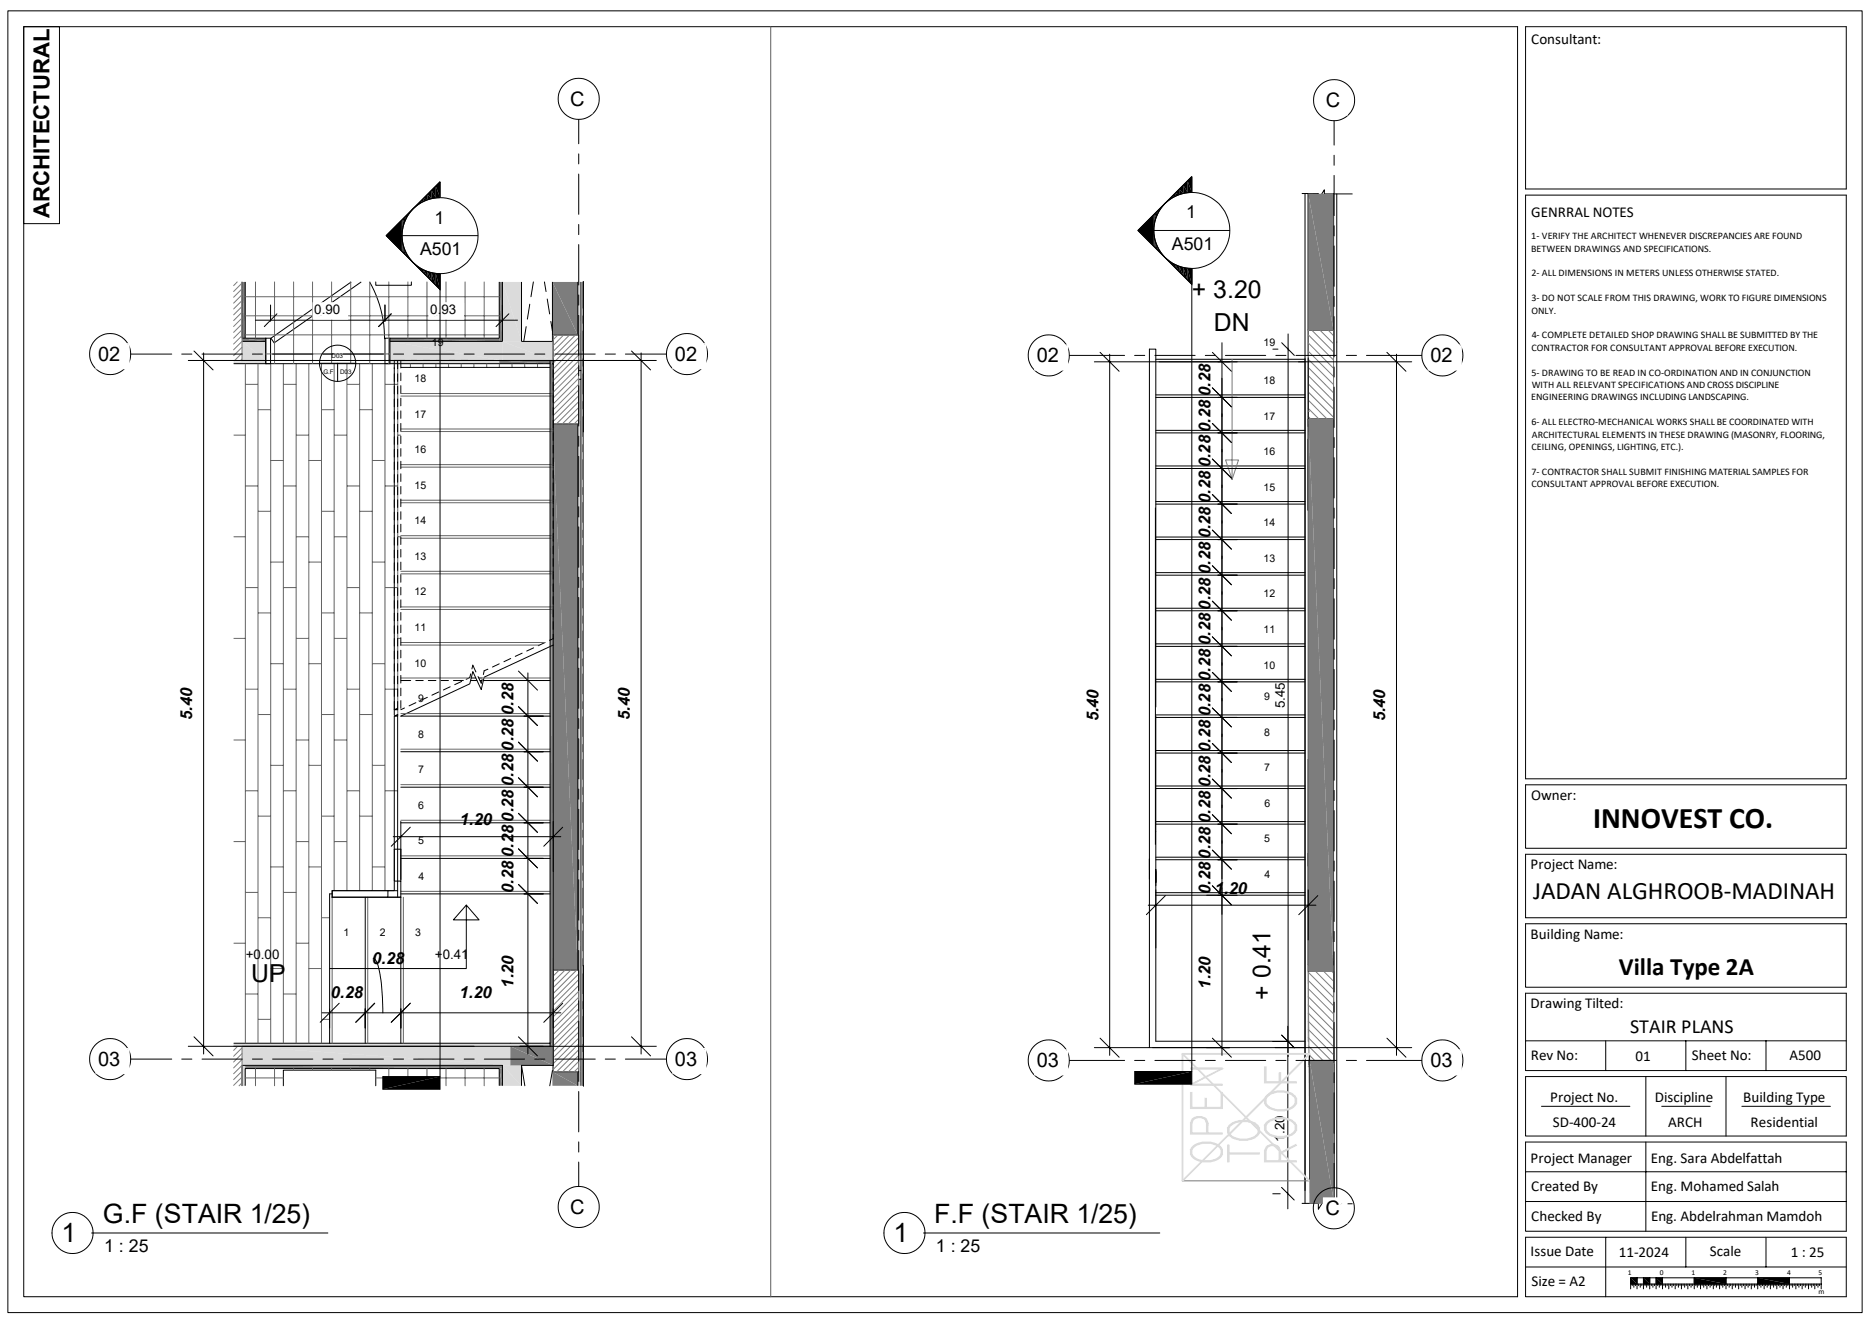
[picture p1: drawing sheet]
<svg xmlns="http://www.w3.org/2000/svg" width="594mm" height="420mm" viewBox="0 0 594 420" stroke-linecap="round" stroke-linejoin="round" font-family="sans-serif">
<g fill="#7d7d7d">
<path d="M158.5 89.5l1 18.9h-1z"/>
<path d="M158.5 89.5h1v18.9z"/>
</g>
<g fill="#dbdbdb">
<path d="M159.5 89.5l6.1 18.9h-6.1z"/>
<path d="M159.5 89.5h6.1v18.9z"/>
</g>
<g fill="#7d7d7d">
<path d="M175.4 89.5l8 16.9h-8z"/>
<path d="M175.4 89.5h8v16.9z"/>
</g>
<path d="M175.5 106.4v28.2" fill="none" stroke="#7d7d7d" stroke-width=".32"/>
<g fill="#7d7d7d">
<path d="M175.4 134.6l8 173.4h-8z"/>
<path d="M175.4 134.6h8v173.4z"/>
</g>
<path d="M175.5 308v32.2" fill="none" stroke="#7d7d7d" stroke-width=".32"/>
<g fill="#7d7d7d">
<path d="M175.4 340.2l8 4.5h-8z"/>
<path d="M175.4 340.2h8v4.5z"/>
</g>
<g fill="#dbdbdb">
<path d="M183.4 89.5l1 16.9h-1z"/>
<path d="M183.4 89.5h1v16.9z"/>
<path d="M183.7 106.4l.7 11.3h-.7z"/>
<path d="M183.7 106.4h.7v11.3z"/>
<path d="M183.7 120.4l.7 14.2h-.7z"/>
<path d="M183.7 120.4h.7v14.2z"/>
<path d="M183.4 134.6l1 173.4h-1z"/>
<path d="M183.4 134.6h1v173.4z"/>
<path d="M183.7 308l.7 32.2h-.7z"/>
<path d="M183.7 308h.7v32.2z"/>
<path d="M183.4 340.2l1 4.5h-1z"/>
<path d="M183.4 340.2h1v4.5z"/>
</g>
<g fill="#7d7d7d">
<path d="M158.5 339.2l1 5.5h-1z"/>
<path d="M158.5 339.2h1v5.5z"/>
</g>
<g fill="#dbdbdb">
<path d="M159.5 338.2l6.1 6.5h-6.1z"/>
<path d="M159.5 338.2h6.1v6.5z"/>
<path d="M76.8 338.2l1.1 6.5h-1.1z"/>
<path d="M76.8 338.2h1.1v6.5z"/>
</g>
<g fill="#7d7d7d">
<path d="M77.9 338.2l81.6 1h-81.6z"/>
<path d="M77.9 338.2h81.6v1z"/>
</g>
<g fill="#dbdbdb">
<path d="M74.2 331.2l87.8 1h-87.8z"/>
<path d="M74.2 331.2h87.8v1z"/>
<path d="M76.8 332.2l85.2 6h-85.2z"/>
<path d="M76.8 332.2h85.2v6z"/>
</g>
<g fill="#7d7d7d">
<path d="M76.8 89.5l1.1 17.9h-1.1z"/>
<path d="M76.8 89.5h1.1v17.9z"/>
<path d="M123.7 107.4l34.8 1h-34.8z"/>
<path d="M123.7 107.4h34.8v1z"/>
<path d="M76.8 107.4l7.6 1h-7.6z"/>
<path d="M76.8 107.4h7.6v1z"/>
</g>
<g fill="#dbdbdb">
<path d="M123.7 108.4l35.8 6h-35.8z"/>
<path d="M123.7 108.4h35.8v6z"/>
<path d="M76.8 108.4l7.6 6h-7.6z"/>
<path d="M76.8 108.4h7.6v6z"/>
</g>
<path d="M74.2 114.6h10.2" fill="none" stroke="#dbdbdb" stroke-width=".32"/>
<g fill="#dbdbdb">
<path d="M123.7 114.4l34.8 1.1h-34.8z"/>
<path d="M123.7 114.4h34.8v1.1z"/>
<path d="M74.2 114.7l10.2 .8h-10.2z"/>
<path d="M74.2 114.7h10.2v.8z"/>
</g>
<g fill="#7d7d7d">
<path d="M158.5 114.4l16.1 1.1h-16.1z"/>
<path d="M158.5 114.4h16.1v1.1z"/>
</g>
<g fill="#dbdbdb">
<path d="M159.5 108.4l15.9 6h-15.9z"/>
<path d="M159.5 108.4h15.9v6z"/>
</g>
<g fill="#7d7d7d">
<path d="M162 332.2l13.6 6h-13.6z"/>
<path d="M162 332.2h13.6v6z"/>
</g>
<g fill="#dbdbdb">
<path d="M162 331.2l12.6 1h-12.6z"/>
<path d="M162 331.2h12.6v1z"/>
</g>
<g fill="#7d7d7d">
<path d="M174.6 114.4l.8 1.1h-.8z"/>
<path d="M174.6 114.4h.8v1.1z"/>
<path d="M174.6 115.5l1 215.7h-1z"/>
<path d="M174.6 115.5h1v215.7z"/>
<path d="M174.6 331.2l1 1h-1z"/>
<path d="M174.6 331.2h1v1z"/>
</g>
<g fill="none" stroke="#000" stroke-width=".32">
<path d="M76.8 89.5v17.9h1.1M77.9 89.5v17.9M85.9 96.8v5.2M87.9 99.6l-4 4.1M111.5 89.5l-25.5 17.9 1 1.4 27.7-19.3M117.3 89.5a36.5 36.5 0 0 1 4.8 18.2M119.3 89.5v1.1h11.3v-1.1M122.2 96.8v4.9l2-2.1M158.5 89.5v17.9h-34.8v8.1M159.5 89.5v18.9h-35.8M165.6 89.5v18.9h9.8v-18.9M168.2 96.6l-.8 4.7"/>
<path d="M169.3 89.5l-.7 4.7M172.8 89.5l.6 3.1M173.7 94.9l.8 4.8M183.4 89.5v16.9M184.4 89.5v28.2h-.7v-11.3h-8.1v9.1M185.2 89.5v8.4zM185.2 89.4v49.3M76.8 108.4h7.6M76.8 114.4h7.6M77.9 107.4h6.5v8.1h-10.2M81.1 101.7h41.1l-2 2M84.4 107.4h1.5v8.1h-1.5z"/>
<path d="M84.4 115.5h90.2M122.2 107.4h1.5v8.1h-1.5zM122.2 101.7v.3M123.7 114.4h51.9v1.4M125.2 114.4v112.7M126.2 114.4v2.7M126.2 118.7v2.4M127.3 116.6h47.3M127.3 114.4v2.4M127.3 118.4v2.4M167 103.7l-.7 4.7M174.6 114.4v217.8h-97.8"/>
<path d="M174.9 102l.5 3.1M175.4 115.5h.2v222.7M175.6 117.4v2.4M184.4 117.7v2.7M126.2 122.7v2.4M126.2 126.7v2.4M126.2 130.7v2.4M126.2 134.7v2.4M126.2 138.7v2.4M127.3 122.4v2.4M127.3 126.4v2.4M127.3 130.4v2.4"/>
<path d="M127.3 134.4v2.4M127.3 138.4v2.4M175.6 134.6h8.1v-14.2h.7v224.3M175.6 121.4v2.4M175.6 125.4v2.4M175.6 129.4v2.4M175.6 133.4v2.4M175.6 137.4v2.4M183.4 134.6v173.4M126.2 142.7v2.4M126.2 146.7v2.4M126.2 150.7v2.4"/>
<path d="M126.2 154.7v2.4M126.2 158.7v2.4M127.3 142.4v2.4M127.3 146.4v2.4M127.3 150.4v2.4M127.3 154.4v2.4M127.3 158.4v2.4M175.6 141.4v2.4M175.6 145.4v2.4M175.6 149.4v2.4M175.6 153.4v2.4M175.6 157.4v2.4"/>
<path d="M185.2 141.1v2.4M185.2 145.9v6.4M185.2 154.7v2.4M185.2 159.5v6.4M126.2 162.7v2.4M126.2 166.7v2.4M126.2 170.7v2.4M126.2 174.7v2.4M126.2 178.7v2.4M127.3 162.4v2.5M127.3 166.4v2.4M127.3 170.4v2.5"/>
<path d="M127.3 174.4v2.4M127.3 178.4v2.5M175.6 161.4v2.4M175.6 165.4v2.4M175.6 169.4v2.4M175.6 173.4v2.4M175.6 177.4v2.4M185.2 168.3v2.4M185.2 173.1v6.4M126.2 182.7v2.4M126.2 186.7v2.4M126.2 190.7v2.4"/>
<path d="M126.2 194.7v2.4M126.2 198.7v2.4M127.3 182.4v2.4M127.3 186.4v2.5M127.3 190.4v2.4M127.3 194.4v2.5M127.3 198.4v2.4M175.6 181.4v2.4M175.6 185.4v2.4M175.6 189.4v2.4M175.6 193.4v2.4M175.6 197.4v2.4"/>
<path d="M185.2 181.9v2.4M185.2 186.7v6.4M185.2 195.5v2.4M126.2 202.7v2.4M126.2 206.7v2.4M126.2 210.7v2.4M126.2 214.7v2.4M126.2 218.7v2.4M127.3 216h3.1M127.3 202.4v2.5M127.3 206.4v2.4M127.3 210.4v2.5"/>
<path d="M127.3 214.4v2.4M127.3 218.5v2.4M132 216h2.4M136 216h2.4M139.3 219.7l-2.2 1M140 216h2.4M142.9 218l-2.1 1M144 216h3.1M146.6 216.3l-2.2 1M149.4 213.9l-.3 1.2-1.1 .6M149.4 216h2M149.6 215.2h1.4"/>
<path d="M149.8 212.4l.3-1.2 1 2.1M151.8 214.8l1 2.1 .3-1.2M152 215.2h1.2M152.4 216h.6M153.5 216h21.1M154.9 212.4l-1.2 .5-.2 1.2M158.5 210.7l-2.2 1.1M162.1 209.1l-2.1 1M165.8 207.4l-2.2 1M169.4 205.7l-2.2 1M173 204l-2.1 1M175.6 204.8l-21.9 10.2-.9 3.9-2.7-5.7-1 3.9-21.8 10.2h47.3"/>
<path d="M175.6 201.4v1.3l-1.1 .6M185.2 200.3v6.4M185.2 209.1v2.4M185.2 213.9v6.4M125.2 227.3v55.5h-19.7v2M126.2 227.3h-1l1-.5v58M126.2 222.7v2.6h-1l1-.5M127.3 238.6h47.3M127.3 222.4v2.4M128.4 224.8l-1.1 .5M132 223.1l-2.1 1M135.7 221.4l-2.2 1"/>
<path d="M185.2 222.7v2.4M185.2 227.5v6.4M185.2 236.3v2.4M127.3 249.9h47.3M185.2 241.1v6.4M185.2 249.9v2.4M185.2 254.7v6.4M127.3 261.2h47.3M127.3 272.5h47.3M127.3 279.7v-10.1h-2.1v10.1h2.1v5.1h-4.2M185.2 263.5v2.4M185.2 268.3v6.4"/>
<path d="M185.2 277.1v2.4M105.5 284.8h21.8v46.4M105.5 283.8h-.9v47.4M116 284.8v46.4M123.1 282.8h-17.6v2M126.2 282.8h-3.1v2h-17.6M127.3 283.8h47.3M185.2 281.9v6.4M185.2 290.7v2.4M185.2 295.5v6.4M175.6 308h8.1v32.2h-8.1v-2M185.2 306.5v38.2z"/>
<path d="M185.2 304.3v2.4M185.2 309.1v6.4M185.2 317.9v2.4M74.2 331.2h100.4M165.6 338.2v6.5M165.6 338.2h10M165.6 338.2l1 6.5M175.4 339.9l-.9 4.8M185.2 336.3v8.4zM185.2 322.7v6.4M185.2 331.5v2.4M185.2 336.3v8.4"/>
<path d="M76.8 344.7v-6.5h82.7v6.5M77.9 344.7v-5.5h80.6v5.5M90 344.7v-5h29.3v5M183.4 340.2v4.5"/>
</g>
<g fill="none" stroke="#636363" stroke-width=".32">
<path d="M77.9 94.2h80.6M81.1 89.5v17.9M87.2 89.5v26M93.2 89.5v26M99.2 89.5v26M105.3 89.5v26M111.3 89.5v26M117.4 89.5v26M123.4 89.5v26M129.5 89.5v17.9M135.6 89.5v17.9M141.6 89.5v17.9"/>
<path d="M147.7 89.5v17.9M153.7 89.5v17.9M185.2 89.5v22.7zM185.2 89.5v255.2v-255.2v255.2v-243.9M77.9 100.3h80.6M77.9 106.3h80.6M77.9 115.5v215.7M81.9 115.5v215.7M84.4 112.4h39.3M85.9 115.5v215.7M90 115.5v215.7M94 115.5v215.7"/>
<path d="M98 115.5v215.7M102.1 115.5v215.7M106.1 115.5v167.3M110.2 115.5v167.3M114.2 115.5v167.3M118.2 115.5v167.3M122.2 115.5v167.3M126.3 115.5v111.8M130.3 115.5v1.1M134.3 115.5v1.1M138.4 115.5v1.1M142.4 115.5v1.1"/>
<path d="M146.4 115.5v1.1M150.5 115.5v1.1M154.5 115.5v1.1M158.5 115.5v1.1M162.6 115.5v1.1M166.6 115.5v1.1M170.6 115.5v1.1M185.2 114.9v227.9zM74.2 138.1h3.7M77.9 122h4M81.9 130.1h4M90 122h4"/>
<path d="M94 138.1h4M102.1 130.1h4M106.1 138.1h4.1M110.2 122h4M114.2 130.1h4M122.2 122h4.1M126.3 138.1h1M127.3 124.9h48.3M127.3 136.2h48.3M127.3 125.7h48.3M127.3 137h48.3M77.9 154.3h4"/>
<path d="M85.9 146.2h4.1M90 154.3h4M98 146.2h4.1M110.2 154.3h4M118.2 146.2h4M122.2 154.3h4.1M127.3 147.5h48.3M127.3 158.8h48.3M127.3 148.3h48.3M127.3 159.6h48.3M74.2 170.4h3.7M81.9 162.3h4"/>
<path d="M85.9 178.4h4.1M94 170.4h4M98 178.4h4.1M102.1 162.3h4M106.1 170.4h4.1M114.2 162.3h4M118.2 178.4h4M126.3 170.4h1M127.3 170.1h48.3M127.3 170.9h48.3M77.9 186.5h4M81.9 194.6h4"/>
<path d="M90 186.5h4M102.1 194.6h4M110.2 186.5h4M114.2 194.6h4M122.2 186.5h4.1M127.3 181.4h48.3M127.3 192.7h48.3M127.3 182.2h48.3M127.3 193.5h48.3M74.2 202.7h3.7M77.9 218.8h4M85.9 210.7h4.1"/>
<path d="M90 218.8h4M94 202.7h4M98 210.7h4.1M106.1 202.7h4.1M110.2 218.8h4M118.2 210.7h4M122.2 218.8h4.1M126.3 202.7h1M127.3 204h45.8M127.3 215.2h21.5M127.3 204.8h44M153.7 215.2h20.9"/>
<path d="M74.2 234.9h3.7M81.9 226.8h4M94 234.9h4M102.1 226.8h4M106.1 234.9h4.1M114.2 226.8h4M127.3 226.5h47.3M127.3 237.8h47.3M77.9 251h4M81.9 259.1h4M85.9 243h4.1M90 251h4"/>
<path d="M98 243h4.1M102.1 259.1h4M110.2 251h4M114.2 259.1h4M118.2 243h4M122.2 251h4M127.3 249.1h47.3M74.2 267.2h3.7M85.9 275.2h4.1M94 267.2h4M98 275.2h4.1M106.1 267.2h4.1"/>
<path d="M118.2 275.2h4M127.3 260.4h47.3M127.3 271.7h47.3M74.2 299.4h3.7M77.9 283.3h4M81.9 291.3h4M90 283.3h4M94 299.4h4M102.1 291.3h2.5M105.5 284.8v46.4M116.8 284.8v46.4M127.3 283h47.3"/>
<path d="M128.1 284.8v46.4M77.9 315.6h4M85.9 307.5h4.1M90 315.6h4M98 307.5h4.1M81.1 339.2v5.5M81.9 323.6h4M87.2 339.2v5.5M93.2 339.2v.5M99.2 339.2v.5M102.1 323.6h2.5M105.3 339.2v.5"/>
<path d="M111.3 339.2v.5M117.4 339.2v.5M123.4 339.2v5.5M129.5 339.2v5.5M135.6 339.2v5.5M141.6 339.2v5.5M147.7 339.2v5.5M153.7 339.2v5.5M77.9 342.2h12.1M119.3 342.2h39.2"/>
</g>
<g fill="none" stroke="#7d7d7d" stroke-width=".32">
<path d="M75.3 89.5l-1.1 1.2M76.8 89.5v24.9h-2.6M76.8 89.9l-2.6 2.7M76.8 91.7l-2.6 2.7M76.8 93.6l-2.6 2.6M76.8 95.4l-2.6 2.7M76.8 97.3l-2.6 2.7M76.8 99.1l-2.6 2.7M76.8 101l-2.6 2.6M76.8 102.8l-2.6 2.7M76.8 104.7l-2.6 2.7M76.8 106.6l-2.6 2.6"/>
<path d="M76.8 108.4l-2.6 2.7M76.8 110.2l-2.6 2.7M76.8 112.1l-2.3 2.3M76.8 114l-.4 .4M175.6 106.4h8.1v28.2h-8.1zM177.1 106.4l-1.5 1.4M178.9 106.4l-3.3 3.3M180.8 106.4l-5.2 5.2M182.7 106.4l-7.1 7M183.7 107.2l-8.1 8M183.7 109l-8.1 8.1M183.7 110.9l-8.1 8.1"/>
<path d="M183.7 112.7l-8.1 8.1M183.7 114.6l-8.1 8.1M183.7 116.5l-8.1 8M183.7 118.3l-8.1 8.1M183.7 120.2l-8.1 8M183.7 122l-8.1 8.1M183.7 123.9l-8.1 8M183.7 125.7l-8.1 8.1M183.7 127.6l-7 7M183.7 129.4l-5.2 5.2M183.7 131.3l-3.3 3.3M183.7 133.1l-1.5 1.5"/>
<path d="M175.6 308h8.1v32.2h-8.1zM175.6 307.9v.1M177.5 308l-1.9 1.8M179.4 308l-3.8 3.7M181.2 308l-5.6 5.5M183 308l-7.4 7.4M183.7 309.2l-8.1 8.1M183.7 311l-8.1 8.1M183.7 312.9l-8.1 8.1M183.7 314.8l-8.1 8M183.7 316.6l-8.1 8.1M183.7 318.4l-8.1 8.1"/>
<path d="M74.2 332.2h2.6v12.5M75.4 332.2l-1.2 1.3M76.8 332.7l-2.6 2.6M76.8 334.5l-2.6 2.7M76.8 336.3l-2.6 2.7M76.8 338.2l-2.6 2.7M183.7 320.3l-8.1 8.1M183.7 322.2l-8.1 8M183.7 324l-8.1 8.1M183.7 325.9l-8.1 8M183.7 327.7l-8.1 8.1M183.7 329.6l-8.1 8.1"/>
<path d="M183.7 331.4l-8.1 8.1M183.7 333.3l-7 6.9M183.7 335.1l-5.1 5.1M183.7 337l-3.2 3.2M183.7 338.8l-1.4 1.4M76.8 340.1l-2.6 2.6M76.8 341.9l-2.6 2.7M76.8 343.8l-.9 .9"/>
</g>
<g fill="#fff">
<path d="M99.2 95.9h11.3l-11.3 5.6z"/>
<path d="M99.2 101.5l11.3-5.6v5.6z"/>
</g>
<path d="M122.2 96.8v5.2M124.2 99.6l-4 4.1M159.5 96.8v5.2M161.5 99.6l-4 4.1M122.2 101.7h42.1" fill="none" stroke="#000" stroke-width=".32"/>
<g fill="#fff">
<path d="M136 95.9h11.3l-11.3 5.6z"/>
<path d="M136 101.5l11.3-5.6v5.6z"/>
</g>
<g fill="none" stroke="#000" stroke-width=".32">
<path d="M139.7 57.7l-17.1 17.1 17.1 17.1v-5M139.7 57.7v5M139.7 57.7l-17.1 17.1M122.6 74.8h29.2M122.6 74.8l17.1 17.1M127.6 69.7v10.2M127.8 69.5v4M127.8 76.2v3.9M139.7 62.7a12.1 12.1 0 0 1 12.1 12.1 12.1 12.1 0 0 1-12.1 12.1M139.7 62.7a12.1 12.1 0 0 0-12.1 12.1 12.1 12.1 0 0 0 12.1 12.1M139.7 86.9v254.9M101.4 115.3h11.5"/>
<path d="M107.2 115.3v5.8M121.5 341.8h18.2v4h-18.2z"/>
<circle cx="107.2" cy="115.3" r="5.8"/>
<circle cx="183.7" cy="383.2" r="6.5"/>
</g>
<g fill="#000">
<path d="M139.7 57.7v5l-1.4-3.6zM138.3 59.1l1.4 3.6-1.4 .1zM127.6 69.8v5h-5zM122.6 74.8h5v5zM128.3 69.1v1.7l-.4-1.3zM128.3 69.1l.5-.5v1zM128.3 69.1l.5 .5-.5 1.2zM128.3 78.8l.5 1.3v.9zM128.3 78.8l.5 2.2-.5-.5zM128.8 68.6l.7-.6v.4zM128.8 68.6l.7-.2-.7 1.2zM130.3 67.2l-.8 .8z"/>
<path d="M129.5 68l.8-.7-.8 1.1zM130.3 67.2l.8-.9zM132.2 65.2l-1.1 1.1zM132.2 65.2l1.1-1.1v.5zM132.2 65.2l1.1-.6zM134.5 63v.9l-1.2 .2zM133.3 64.1l1.2-.2-1.2 .7zM135.7 61.7v1.7l-1.2-.4zM134.5 63l1.2 .4-1.2 .5zM137 60.4v2.6l-1.3-1.3zM135.7 61.7l1.3 1.3-1.3 .4zM137 60.4l1.3-1.3v3.7z"/>
<path d="M137 60.4l1.3 2.4-1.3 .2zM128.8 80.1l.7 1.6zM128.8 80.1l.7 1.6-.7-.7zM129.5 81.2l.8 1.2zM129.5 81.2l.8 1.2-.8-.7zM130.3 82.3l.8 1.1zM131.1 83.4l1.1 1zM132.2 84.3l1.1 .8v.4zM132.2 84.3l1.1 1.2zM133.3 85.1l1.2 .6v1zM133.3 85.1l1.2 1.6-1.2-1.2zM134.5 85.7l1.2 .5v1.7z"/>
<path d="M134.5 85.7l1.2 2.2-1.2-1.2zM135.7 86.2l1.3 .4v2.6zM135.7 86.2l1.3 3-1.3-1.3zM137 86.6l1.3 .2v3.8zM137 86.6l1.3 4-1.3-1.4zM138.3 86.8l1.4 .1v5zM138.3 86.8l1.4 5.1-1.4-1.3zM121.5 345.8l18.2-4v4zM121.5 341.8h18.2l-18.2 4z"/>
</g>
<path d="M128.1 69.5v2.6M128.1 77.5v3" fill="none" stroke="#000" stroke-width=".38"/>
<g fill="#fff">
<path d="M180.3 379.7h7.8l-7.8 8.3z"/>
<path d="M188.1 379.7v8.3h-7.8z"/>
</g>
<circle cx="183.7" cy="31.4" r="6.5" fill="none" stroke="#000" stroke-width=".32"/>
<g fill="#fff">
<path d="M180.3 27.9h7.8l-7.8 8.3z"/>
<path d="M188.1 27.9v8.3h-7.8z"/>
</g>
<g fill="none" stroke="#000" stroke-width=".32">
<path d="M183.7 37.9v7.7M183.7 48.9v3.1M183.7 55.3v12.7M183.7 71.3v3.2M183.7 77.6v12.9M183.7 93.7v3.2M183.7 100.1v12.8M183.7 116.1v3.2M183.7 122.5v12.8M183.7 138.5v3.2M183.7 144.9v12.8M183.7 160.9v3.2"/>
<path d="M183.7 167.3v12.8M183.7 183.3v3.2M183.7 189.7v12.8M183.7 205.7v3.2M183.7 212.1v12.8M183.7 228.1v3.2M183.7 234.5v12.8M183.7 250.5v3.2M183.7 256.9v12.8M183.7 272.9v3.2M183.7 279.3v12.8M183.7 295.3v3.2"/>
<path d="M183.7 301.7v12.8M183.7 317.7v3.2M183.7 324.1v12.8M183.7 340.1v3.2M183.7 346.5v12.8M183.7 362.5v3.2M183.7 368.9v7.7"/>
<circle cx="218.1" cy="112.4" r="6.5"/>
</g>
<g fill="#fff">
<path d="M213.4 108.9h10.9l-10.9 8.3z"/>
<path d="M213.4 117.2l10.9-8.3v8.3z"/>
</g>
<circle cx="35" cy="112.4" r="6.5" fill="none" stroke="#000" stroke-width=".32"/>
<g fill="#fff">
<path d="M30.3 108.9h10.8l-10.8 8.3z"/>
<path d="M30.3 117.2l10.8-8.3v8.3z"/>
</g>
<g fill="none" stroke="#000" stroke-width=".32">
<path d="M41.5 112.4h13M57.7 112.4h3.2M64.1 112.4h12.8M80.1 112.4h3.2M86.5 112.4h12.8M102.5 112.4h3.2M108.9 112.4h12.9M124.9 112.4h3.2M131.3 112.4h12.8M147.4 112.4h3.1M153.8 112.4h12.7M169.8 112.4h3.2"/>
<path d="M176.1 112.4h12.9M192.2 112.4h3.2M198.5 112.4h13"/>
<circle cx="218.1" cy="336.2" r="6.5"/>
</g>
<g fill="#fff">
<path d="M213.4 332.7h10.9l-10.9 8.3z"/>
<path d="M213.4 341l10.9-8.3v8.3z"/>
</g>
<circle cx="35" cy="336.2" r="6.5" fill="none" stroke="#000" stroke-width=".32"/>
<g fill="#fff">
<path d="M30.3 332.7h10.8l-10.8 8.3z"/>
<path d="M30.3 341l10.8-8.3v8.3z"/>
</g>
<g fill="none" stroke="#000" stroke-width=".32">
<path d="M424.4 61.6v320.6M59.8 114.4h90.7M61.6 111.4l6 6M64.6 112v222.6M172.4 114.4h36M200.5 111.4l6 6M203.5 112v222.6M414.3 113.8v264.2M415.3 113.6v48.4v-22.5M423.4 104.8v-43.2v43.2h-8.1v-43.2v51.2M415.3 133v2.4M164.6 213l6 6.1"/>
<path d="M166.4 216h6.1M167.6 213.6v13.7h-1.2h6.1h-4.9l-3-3 6 6-3-3v11.3h-1.2h6.1h-4.9l-3-3 6 6-3-3v11.3h-1.2h6.1h-4.9l-3-3 6 6.1-3-3.1v11.3h-1.2h6.1h-4.9l-3-3 6 6.1-3-3.1v11.3h-1.2h6.1h-4.9l-3-3 6 6-3-3v11.3h-1.2h6.1h-4.9l-3-3 6 6-3-3v50.8M415.3 241.1v33.8M124.8 265.6h53.3M127.3 260.8v18.4M130.3 262.6l-6.1 6.1M175.6 260.8v15.9M178.6 262.6l-6 6.1M415.3 270.9v37.5M148 287.3l-4.1 4.7h8.2l-4.1-4.7v20.2h-43.4M107.7 318.5l-6.1 6M118.5 304.2a3.9 3.9 0 0 1 1.8 3.5l.8 4.5 .4 9.3"/>
<path d="M130.3 318.5l-6.1 6M178.6 318.5l-6 6M415.3 306.4v-173.4h8.1v173.4M415.5 308.4h7.9v28.2h-7.9v1.6M41.5 336.2h13M57.7 336.2h3.2M59.8 332.2h90.7M61.6 329.2l6 6M64.1 336.2h12.8M80.1 336.2h3.2M86.5 336.2h12.8M102.2 321.5h13.8l-3.1 3 6.1-6-3 3v4.9v-6.1v1.2h62.1"/>
<path d="M102.5 336.2h3.2M104.6 320.3v6.1M108.9 336.2h12.9M124.9 336.2h3.2M127.3 320.3v6.1M131.3 336.2h12.8M147.4 336.2h3.1M153.8 336.2h12.7M164.6 329.2l6 6M169.8 336.2h3.2M172.5 332.2h-7.4h43.3M175.6 320.3v6.1"/>
<path d="M176.1 336.2h12.9M192.2 336.2h3.2M198.5 336.2h13M200.5 329.2l6 6M404.1 330.6h4.6M406.9 328.6l4 4M408.9 325.8v58M423.4 338.6v43.6M423.6 337.6v44.6M404.1 379h2.3M406.9 376.9l4 4.1"/>
</g>
<g fill="none" stroke="#7d7d7d" stroke-width=".32">
<path d="M415.3 104.8h8.1v28.2h-8.1zM415.3 119.2l8.1 8.1M415.3 116.6l8.1 8.1M415.3 114.1l8.1 8M415.3 111.5l8.1 8M415.3 108.8l8.1 8.1M415.3 106.3l8.1 8M416.4 104.8l7 6.9M419 104.8l4.4 4.3M421.6 104.8l1.8 1.8M415.3 132.2l.8 .8M415.3 129.6l3.4 3.4"/>
<path d="M415.3 127l6 6M415.3 124.4l8.1 8.1M415.3 121.8l8.1 8.1M415.3 306.4v24.2M415.3 319l8.1 8.1M415.3 316.4l8.1 8.1M415.3 313.8l8.1 8.1M415.3 311.2l8.1 8.1M415.3 308.6l8.1 8.1M417.7 308.4l5.7 5.7M420.3 308.4l3.1 3.1M422.9 308.4l.5 .5"/>
<path d="M423.4 306.4v32.2h-8.1M415.3 336.6h8.1v-28.2h-8.1l.7 73.6M415.3 334.6l2.1 2M415.3 332l4.7 4.6M415.3 329.4l7.3 7.2M415.3 326.8l8.1 8.1M415.3 324.2l8.1 8.1M415.3 321.6l8.1 8.1"/>
</g>
<g fill="#fff">
<path d="M404.5 354.1l3.7 8.2h-3.7z"/>
<path d="M404.5 354.1h3.7v8.2z"/>
</g>
<path d="M404.1 110.8h1.6M406.9 108.8l4 4M408.9 106v229.4M404.1 330.6h1.6M406.9 328.6l4 4" fill="none" stroke="#000" stroke-width=".32"/>
<g fill="#fff">
<path d="M404.5 216.5l3.7 8.5h-3.7z"/>
<path d="M404.5 216.5h3.7v8.5z"/>
</g>
<g fill="none" stroke="#000" stroke-width=".32">
<path d="M414.3 61.6v320.4M366.9 114.1h47.4M368 114.9h46.3M366.9 136.6h47.4M366.9 137.4h47.4M366.9 125.4h47.4M366.9 126.2h47.4M366.9 159.2h47.4M366.9 147.9h47.4M366.9 148.7h47.4M366.8 161.2v106.9M366.9 170.5h47.4"/>
<path d="M366.9 171.3h47.4M366.9 160h47.4M366.9 193.1h47.4M366.9 193.9h47.4M366.9 181.8h47.4M366.9 182.6h47.4M366.9 215.7h47.4M366.9 216.5h47.4M366.9 204.4h47.4M366.9 205.2h47.4M366.9 224.5v-113.7h-2v165.3M366.9 227.3v103.2h47.4"/>
<path d="M366.9 227h47.4M366.9 238.3h47.4M366.9 227.8h47.4M366.9 239.1h47.4M366.9 249.5h47.4M366.9 250.3h47.4M364.9 272.7v59.9M366.8 264h.1M366.9 260.8h47.4M366.9 272.1h47.4M366.9 261.6h47.4M366.9 272.9h47.4"/>
<path d="M366.9 284.2h47.4M366.9 283.4h47.4M365.9 332.6h48.4M415.8 334.6v40.3M413.4 382h5.1v1.9l2-3.1v1.4h8.8"/>
</g>
<path d="M391.2 114.1v38.1l-2.1-6.2h4.1l-2 6.2M415.3 130.5h.5M375.4 374.9h40.4" fill="none" stroke="#7d7d7d" stroke-width=".32"/>
<g fill="#dbdbdb" stroke="#dbdbdb" stroke-width=".32">
<path d="M378 364.9l.4 .1a2.6 2.6 0 0 0 2.2 3.1 5.8 5.8 0 0 0 7-1.7l.5 .1a4.4 4.4 0 0 1-3.9 2.4 6.1 6.1 0 0 1-6.2-2.4z" fill-rule="evenodd"/>
<path d="M378.5 364.1a7.2 7.2 0 0 1 9.1 0l.5 .8v1.6l-.5-.1a2.58 2.58 0 0 0-2.1-3.1 5.9 5.9 0 0 0-7.1 1.7l-.4-.1z" fill-rule="evenodd"/>
<path d="M378 356.5h.4v3.1h4.6l.5-3.1v3.1h4.5v.4h-10z" fill-rule="evenodd"/>
<path d="M378.5 355.3a3.4 3.4 0 0 1 4.5 0l.5 1.2-.5 3.1v-3.1a2.38 2.38 0 0 0-2.3-1.7 2.38 2.38 0 0 0-2.3 1.7h-.4z" fill-rule="evenodd"/>
<path d="M378 346.8h.4v4.7h4.2v-2.8h.4v2.8h4.6v-4.7h.5v5.1h-10.1z" fill-rule="evenodd"/>
<path d="M378 344.2h10v.4h-10z" fill-rule="evenodd"/>
<path d="M378 344.2l9.4-4.8h.6l-9.3 4.8z" fill-rule="evenodd"/>
<path d="M378 339h10v.4h-10z" fill-rule="evenodd"/>
<path d="M389.7 363.5h.5v2.5h9.6v.4h-9.6v2.5h-.5z" fill-rule="evenodd"/>
<path d="M389.7 358.1l.5 .1a2.58 2.58 0 0 0 2.1 3 5.9 5.9 0 0 0 7.1-1.7l.5 .1a6.5 6.5 0 0 1-8.7 1.6l-1-.8-.5-.8z" fill-rule="evenodd"/>
<path d="M390.2 357.3a7.1 7.1 0 0 1 9.2 0l.5 .8v1.5l-.5-.1a2.6 2.6 0 0 0-2.1-3.1 5.8 5.8 0 0 0-7.1 1.8l-.5-.1z" fill-rule="evenodd"/>
<path d="M406.6 365.8l4.8-2.5 .2 .3-5 2.6z" fill-rule="evenodd"/>
<path d="M401.4 365.3l.6 .1v3.1h4.1l.5-3.2v3.2h5v.4h-10.2z" fill-rule="evenodd"/>
<path d="M402 364.1a2.71 2.71 0 0 1 4.6 1.2l-.5 3.2v-3.1a2.11 2.11 0 0 0-2.1-1.7 2.11 2.11 0 0 0-2 1.7l-.6-.1z" fill-rule="evenodd"/>
<path d="M401.4 357.2l.6 .1a2.58 2.58 0 0 0 2.1 3.1 5.8 5.8 0 0 0 7.1-1.7l.4 .1a6.4 6.4 0 0 1-7.7 1.9 2.9 2.9 0 0 1-2.5-3.5z" fill-rule="evenodd"/>
<path d="M402 356.4a7.2 7.2 0 0 1 9.1 0l.5 .8v1.6l-.4-.1a2.58 2.58 0 0 0-2.2-3.1 5.8 5.8 0 0 0-7 1.7l-.6-.1z" fill-rule="evenodd"/>
<path d="M401.4 348.7l.6 .1a2.6 2.6 0 0 0 2.1 3.1 5.8 5.8 0 0 0 7.1-1.7l.4 .1a6.6 6.6 0 0 1-8.7 1.6l-.9-.8-.6-.8z" fill-rule="evenodd"/>
<path d="M402 347.9a7.2 7.2 0 0 1 9.1 0l.5 .8v1.6l-.4-.1a2.58 2.58 0 0 0-2.2-3.1 5.9 5.9 0 0 0-7 1.7l-.6-.1z" fill-rule="evenodd"/>
<path d="M401.4 338.7h.6v4.7h4.1v-2.9h.5v2.9h5v.4h-10.2z" fill-rule="evenodd"/>
</g>
<path d="M375.4 334.6v40.3l40.4-40.3M415.8 334.6h-40.4l40.4 40.3" fill="none" stroke="#dbdbdb" stroke-width=".59"/>
<g fill="#7d7d7d">
<path d="M415.8 336.6l7.8 45.6h-7.8z"/>
<path d="M415.8 336.6h7.8v45.6z"/>
</g>
<path d="M413.4 61.4h5.1v1.9l2-3v1.3h8.8" fill="none" stroke="#000" stroke-width=".32"/>
<path d="M415.3 61.5h8.1" fill="none" stroke="#7d7d7d" stroke-width=".32"/>
<g fill="#7d7d7d">
<path d="M415.3 61.6l8.1 43.2h-8.1z"/>
<path d="M415.3 61.6h8.1v43.2z"/>
<path d="M415.3 133l8.1 175.4h-8.1z"/>
<path d="M415.3 133h8.1v175.4z"/>
</g>
<circle cx="423.5" cy="383.6" r="6.5" fill="none" stroke="#000" stroke-width=".32"/>
<g fill="#fff">
<path d="M420 380.1h7.8l-7.8 8.4z"/>
<path d="M427.8 380.1v8.4h-7.8z"/>
</g>
<circle cx="423.5" cy="31.8" r="6.5" fill="none" stroke="#000" stroke-width=".32"/>
<g fill="#fff">
<path d="M420.1 28.3h7.8l-7.8 8.4z"/>
<path d="M427.9 28.3v8.4h-7.8z"/>
</g>
<g fill="none" stroke="#000" stroke-width=".32">
<path d="M423.5 38.4v7.7M423.5 49.3v3.2M423.5 55.7v12.8M423.5 71.7v3.2M423.5 78.1v12.8M423.5 94.1v3.2M423.5 100.5v12.8M423.5 116.5v3.2M423.5 122.9v12.8M423.5 138.9v3.2M423.5 145.3v12.8M423.5 161.3v3.2"/>
<path d="M423.5 167.7v12.8M423.5 183.7v3.2M423.5 190.1v12.8M423.5 206.1v3.2M423.5 212.5v12.8M423.5 228.5v3.2M423.5 234.9v12.8M423.5 250.9v3.2M423.5 257.3v12.8M423.5 273.3v3.2M423.5 279.7v12.8M423.5 295.7v3.2"/>
<path d="M423.5 302.1v12.8M423.5 318.1v3.2M423.5 324.5v12.8M423.5 340.5v3.2M423.5 346.9v12.9M423.5 362.9v3.3M423.5 369.3v7.7"/>
<circle cx="457.9" cy="112.8" r="6.5"/>
</g>
<g fill="#fff">
<path d="M453.3 109.4h10.8l-10.8 8.3z"/>
<path d="M453.3 117.7l10.8-8.3v8.3z"/>
</g>
<circle cx="333" cy="112.8" r="6.5" fill="none" stroke="#000" stroke-width=".32"/>
<g fill="#fff">
<path d="M328.3 109.4h10.8l-10.8 8.3z"/>
<path d="M328.3 117.7l10.8-8.3v8.3z"/>
</g>
<g fill="none" stroke="#000" stroke-width=".32">
<path d="M339.5 112.8h17.5M360.2 112.8h3.2M366.6 112.8h12.8M382.7 112.8h3.1M389 112.8h12.8M405 112.8h3.3M411.4 112.8h12.9M427.4 112.8h3.3M433.8 112.8h17.6"/>
<circle cx="457.9" cy="336.6" r="6.5"/>
</g>
<g fill="#fff">
<path d="M453.3 333.1h10.8l-10.8 8.3z"/>
<path d="M453.3 341.4l10.8-8.3v8.3z"/>
</g>
<circle cx="333" cy="336.6" r="6.5" fill="none" stroke="#000" stroke-width=".32"/>
<g fill="#fff">
<path d="M328.3 333.1h10.8l-10.8 8.3z"/>
<path d="M328.3 341.4l10.8-8.3v8.3z"/>
</g>
<g fill="none" stroke="#000" stroke-width=".32">
<path d="M2.5 3.4h588.7v413.3h-588.7zM7.5 8.5h11.4v62.5h-11.4zM7.5 8.5h474.3v403.2h-474.3zM484.3 8.5h101.8v51.5h-101.8zM378.4 56.1l-17.1 17.1 17.1 17.1v-5M378.4 56.1v5M378.4 56.1l-17.1 17.1M361.3 73.2h29.2M361.3 73.2l17.1 17.1M366.3 68.1v10.1M366.5 67.9v3.9M366.5 74.5v4"/>
<path d="M378.4 61.1a12.1 12.1 0 0 1 12 12.1 12.1 12.1 0 0 1-12 12M378.4 61.1a12.1 12.1 0 0 0-12.1 12.1 12.1 12.1 0 0 0 12.1 12M484.3 61.9h101.8zM484.3 61.9v185.3h101.8v-185.3M378.4 85.3v254.9M347.4 114.9h45.4M349.2 111.9l6.1 6M352.3 112.4v222.6M384.9 111.9l6 6M387.9 108.8v23.4M412.2 114.9h36M440.3 111.9l6.1 6"/>
<path d="M443.4 112.4v222.6M384.9 134.4l6 6.1M384.9 123.1l6 6.1M386.7 137.4h6.1M386.7 126.2h6.1M387.9 131.4v23.4M387.9 120.1v23.4M384.9 157l6 6M384.9 145.7l6 6.1M386.7 148.7h6.1M387.9 154v23.3M387.9 142.7v23.4"/>
<path d="M384.9 179.6l6 6M384.9 168.3l6 6M386.7 171.3h6.1M386.7 160h6.1M387.9 176.5v23.5M387.9 165.3v23.3M384.9 190.8l6 6.1M386.7 193.9h6.1M386.7 182.6h6.1M387.9 199.1v23.4M387.9 187.8v23.4M384.9 213.5l6 6"/>
<path d="M384.9 202.2l6 6M386.7 216.5h6.1M386.7 205.2h6.1M387.9 210.4v23.4M384.9 236l6 6.1M384.9 224.8l6 6M386.7 239.1h6.1M386.7 227.8h6.1M387.9 233v23.4M387.9 221.7v23.4M384.9 258.6l6 6.1M384.9 247.3l6 6.1"/>
<path d="M386.7 250.3h6.1M387.9 255.6v23.4M387.9 244.3v23.4M484.3 249.1h101.8v20.2h-101.8zM384.9 269.9l6 6M386.7 272.9h6.1M386.7 261.6h6.1M387.9 266.9v17.3M484.3 271.2h101.8v20.1h-101.8zM364.5 287.4h53.3M366.9 282.5v18.5M370 284.3l-6.1 6.1"/>
<path d="M383.1 284.2h9.7M384.9 281.2l6 6M387.9 281.8v53.2M415.3 282.5v15.9M418.4 284.3l-6.1 6.1M484.3 293.3h101.8v20.1h-101.8zM484.3 315.3h101.8v24.6h-101.8zM339.5 336.6h17.5M347.4 332.6h43M349.2 329.6l6.1 6M360.2 336.6h3.2M366.6 336.6h12.8"/>
<path d="M382.7 336.6h3.1M384.9 329.6l6 6M389 336.6h12.8M404.9 332.6h43.3M405 336.6h3.3M411.4 336.6h12.9M427.4 336.6h3.3M433.8 336.6h17.6M440.3 329.6l6.1 6M484.3 330.4h101.8M509.8 330.4v9.5M535.2 330.4v9.5"/>
<path d="M560.7 330.4v9.5M360.3 340.2h18.1v4h-18.1zM484.3 341.8h101.8v18.8h-101.8zM489.4 351.2h28M522.5 341.8v18.8M527.6 351.2h15.3M548 341.8v18.8M553 351.2h28.1M484.3 362.6h101.8v28.3h-101.8zM484.3 372h101.8M522.5 362.6v28.3M484.3 392.8h101.8v18.9h-101.8z"/>
<path d="M484.3 381.4h101.8M509.8 392.8v18.9M535.2 392.8v9.4M560.7 392.8v9.4M484.3 402.2h101.8M517.7 405.6h2v2h-2zM517.7 407.6v1.6M518.2 407.6v.5M518.7 407.6v1.1M519.2 407.6v.5M519.7 405.6v3.6M520.2 407.6v.5"/>
<path d="M520.7 407.6v1.1M521.3 407.6v.5M521.8 405.6h1.9v2h-1.9zM521.8 405.6v3.6M522.3 407.6v.5M522.8 407.6v1.1M523.2 407.6v.5M523.7 405.6v3.6M524.3 407.6v.5M524.8 407.6v1.1M525.3 407.6v.5M525.8 405.6h2v2h-2z"/>
<path d="M525.8 405.6v3.6M526.3 407.6v.5M526.8 407.6v1.1M527.3 407.6v.5M527.8 405.6v3.6M528.3 407.6v.5M528.8 407.6v1.1M529.3 407.6v.5M529.8 407.6v1.6M530.3 407.6v.5M530.8 407.6v1.1M531.3 407.6v.5"/>
<path d="M531.8 407.6v1.6M532.3 407.6v.5M532.8 407.6v1.1M533.4 407.6v.5M533.8 407.6v1.6M534.3 407.6v.5M534.8 407.6v1.1M535.3 407.6v.5M535.9 407.6v1.6M536.4 407.6v.5M536.9 407.6v1.1M537.4 407.6v.5"/>
<path d="M537.9 405.6h10.1v2h-10.1zM537.9 405.6v3.6M538.4 407.6v.5M538.9 407.6v1.1M539.4 407.6v.5M539.9 407.6v1.6M540.4 407.6v.5M540.9 407.6v1.1M541.4 407.6v.5M541.9 407.6v1.6M542.4 407.6v.5M542.9 407.6v1.1"/>
<path d="M543.4 407.6v.5M543.9 407.6v1.6M544.4 407.6v.5M544.9 407.6v1.1M545.4 407.6v.5M545.9 407.6v1.6M546.4 407.6v.5M546.9 407.6v1.1M547.5 407.6v.5M548 405.6v3.6M548.5 407.6v.5M549 407.6v1.1"/>
<path d="M549.4 407.6v.5M550 407.6v1.6M550.5 407.6v.5M551 407.6v1.1M551.5 407.6v.5M552 407.6v1.6M552.5 407.6v.5M553 407.6v1.1M553.5 407.6v.5M554 407.6v1.6M554.5 407.6v.5M555 407.6v1.1"/>
<path d="M555.5 407.6v.5M556 407.6v1.6M556.5 407.6v.5M557 407.6v1.1M557.5 407.6v.5M558 405.6h10.1v2h-10.1zM558 405.6v3.6M558.5 407.6v.5M559.1 407.6v1.1M559.6 407.6v.5M560.1 407.6v1.6M560.5 407.6v.5"/>
<path d="M561 407.6v1.1M561.6 407.6v.5M562.1 407.6v1.6M562.6 407.6v.5M563.1 407.6v1.1M563.6 407.6v.5M564.1 407.6v1.6M564.6 407.6v.5M565.1 407.6v1.1M565.6 407.6v.5M566.1 407.6v1.6M566.6 407.6v.5"/>
<path d="M567.1 407.6v1.1M567.6 407.6v.5M568.1 405.6v3.6M568.6 407.6v.5M569.1 407.6v1.1M569.6 407.6v.5M570.1 407.6v1.6M570.7 407.6v.5M571.1 407.6v1.1M571.6 407.6v.5M572.1 407.6v1.6M572.6 407.6v.5"/>
<path d="M573.2 407.6v1.1M573.7 407.6v.5M574.2 407.6v1.6M574.7 407.6v.5M575.2 407.6v1.1M575.7 407.6v.5M576.2 407.6v1.6M576.7 407.6v.5M577.2 407.6v1.1M577.7 407.6v.5M578.2 407.6h-60.5v-2h60.5v3.6"/>
</g>
<g fill="#000">
<path d="M377 57.4v3.7l-1.3-2.3zM375.7 58.8l1.3 2.3-1.3 .3zM377 57.4l1.4-1.3v5zM377 57.4l1.4 3.7h-1.4zM361.3 73.2l5-5v5zM361.3 73.2h5v5zM367 67.5v1.7l-.4-1.3zM367.5 67v.9l-.5-.4zM367 67.5l.5 .4-.5 1.3zM367 77.2l.5 1.2v1zM367 77.2l.5 2.2-.5-.5zM368.1 66.3v.4l-.6 .3z"/>
<path d="M367.5 67l.6-.3-.6 1.2zM367.5 78.4l.6 1.6zM367.5 78.4l.6 1.6-.6-.6zM368.1 66.3l.8-.8zM368.1 66.3l.8-.7-.8 1.1zM368.1 79.6l.8 1.2zM368.1 79.6l.8 1.2-.8-.8zM369.8 64.6l-.9 1zM370.8 63.6l-1 1zM371.9 62.5v.4l-1.1 .7zM370.8 63.6l1.1-.7zM371.9 62.5l1.2-1.2v1z"/>
<path d="M371.9 62.5l1.2-.2-1.2 .6zM373.1 61.3l1.3-1.2v1.7zM373.1 61.3l1.3 .5-1.3 .5zM375.7 58.8v2.6l-1.3-1.3zM374.4 60.1l1.3 1.3-1.3 .4zM368.9 80.7l.9 1zM369.8 81.7l1 1zM370.8 82.6l1.1 .8v.4zM370.8 82.6l1.1 1.2zM371.9 83.4l1.2 .7v.9zM371.9 83.4l1.2 1.6-1.2-1.2zM373.1 84.1l1.3 .5v1.7z"/>
<path d="M373.1 84.1l1.3 2.2-1.3-1.3zM374.4 84.6l1.3 .4v2.6zM374.4 84.6l1.3 3-1.3-1.3zM375.7 85l1.3 .2v3.7zM375.7 85l1.3 3.9-1.3-1.3zM377 85.2l1.4 .1v5zM377 85.2l1.4 5.1-1.4-1.4zM360.3 344.2l18.1-4v4zM360.3 340.2h18.1l-18.1 4zM517.7 405.6l2 2h-2zM517.7 405.6h2v2zM521.8 405.6l1.9 2h-1.9z"/>
<path d="M521.8 405.6h1.9v2zM525.8 405.6l2 2h-2zM525.8 405.6h2v2zM537.9 405.6l10.1 2h-10.1zM537.9 405.6h10.1v2zM558 405.6l10.1 2h-10.1zM558 405.6h10.1v2z"/>
</g>
<path d="M366.8 67.9v2.6M366.8 75.9v3" fill="none" stroke="#000" stroke-width=".38"/>
<g fill="#fff">
<path d="M512.8 303.1h54.1l-54.1 9.2z"/>
<path d="M512.8 312.3l54.1-9.2v9.2z"/>
</g>
<g fill="none" stroke="#000" stroke-width=".32">
<path d="M29.1 391.4h75M293.2 391.4h75"/>
<circle cx="23" cy="391.4" r="6.5"/>
<circle cx="287.1" cy="391.4" r="6.5"/>
</g>
<path d="M244.7 8.5v403.2" fill="none" stroke="#636363" stroke-width=".32"/>
<text font-size="9.5" x="505.8" y="262.9">INNOVEST CO.</text>
<g font-size="8.5">
<text x="32.7" y="388.3">G.F (STAIR 1/25)</text>
<text x="296.5" y="388.3">F.F (STAIR 1/25)</text>
<text x="19.6" y="394.3">1</text>
<text x="283.7" y="394.3">1</text>
</g>
<g font-size="8">
<text x="486.7" y="285.3">JADAN ALGHROOB-MADINAH</text>
<text x="514" y="309.4">Villa Type 2A</text>
</g>
<g font-size="7.9">
<text x="378.4" y="94.5">+ 3.20</text>
<text x="385.4" y="105.1">DN</text>
<text x="79.7" y="311.8">UP</text>
<text x="403.4" y="317.4" transform="rotate(-90 403.4 317.4)">+ 0.41</text>
</g>
<text font-size="7" x="15.7" y="69.3" transform="rotate(-90 15.7 69.3)">ARCHITECTURAL</text>
<g font-size="6.3">
<text x="181.1" y="33.6">C</text>
<text x="420.9" y="34">C</text>
<text x="31.2" y="114.6">02</text>
<text x="214.3" y="114.6">02</text>
<text x="329.1" y="115">02</text>
<text x="454.1" y="115">02</text>
<text x="517.5" y="327.8">STAIR PLANS</text>
<text x="31.2" y="338.4">03</text>
<text x="214.3" y="338.4">03</text>
<text x="329.1" y="338.8">03</text>
<text x="454.1" y="338.8">03</text>
<text x="181.1" y="385.4">C</text>
<text x="420.8" y="385.8">C</text>
</g>
<g font-size="5.6">
<text x="137.9" y="71">1</text>
<text x="376.6" y="69.4">1</text>
<text x="133.4" y="81">A501</text>
<text x="372.1" y="79.4">A501</text>
<text x="33.1" y="397.5">1 : 25</text>
<text x="297.1" y="397.5">1 : 25</text>
</g>
<g font-size="5.2">
<text x="384.3" y="125.8" transform="rotate(-90 384.3 125.8)">0.28</text>
<text x="384.3" y="137.1" transform="rotate(-90 384.3 137.1)">0.28</text>
<text x="384.3" y="148.4" transform="rotate(-90 384.3 148.4)">0.28</text>
<text x="384.3" y="159.6" transform="rotate(-90 384.3 159.6)">0.28</text>
<text x="384.3" y="171" transform="rotate(-90 384.3 171)">0.28</text>
<text x="384.3" y="182.3" transform="rotate(-90 384.3 182.3)">0.28</text>
<text x="384.3" y="193.5" transform="rotate(-90 384.3 193.5)">0.28</text>
<text x="384.3" y="204.8" transform="rotate(-90 384.3 204.8)">0.28</text>
<text x="384.3" y="216.1" transform="rotate(-90 384.3 216.1)">0.28</text>
<text x="163" y="227" transform="rotate(-90 163 227)">0.28</text>
<text x="384.3" y="227.4" transform="rotate(-90 384.3 227.4)">0.28</text>
<text x="61" y="228.6" transform="rotate(-90 61 228.6)">5.40</text>
<text x="199.9" y="228.6" transform="rotate(-90 199.9 228.6)">5.40</text>
<text x="348.7" y="229" transform="rotate(-90 348.7 229)">5.40</text>
<text x="439.8" y="229" transform="rotate(-90 439.8 229)">5.40</text>
<text x="163" y="238.3" transform="rotate(-90 163 238.3)">0.28</text>
<text x="384.3" y="238.7" transform="rotate(-90 384.3 238.7)">0.28</text>
<text x="163" y="249.6" transform="rotate(-90 163 249.6)">0.28</text>
<text x="384.3" y="250" transform="rotate(-90 384.3 250)">0.28</text>
<text x="146" y="262">1.20</text>
<text x="163" y="260.8" transform="rotate(-90 163 260.8)">0.28</text>
<text x="384.3" y="261.3" transform="rotate(-90 384.3 261.3)">0.28</text>
<text x="163" y="272.1" transform="rotate(-90 163 272.1)">0.28</text>
<text x="384.3" y="272.6" transform="rotate(-90 384.3 272.6)">0.28</text>
<text x="163" y="283.4" transform="rotate(-90 163 283.4)">0.28</text>
<text x="384.3" y="283.9" transform="rotate(-90 384.3 283.9)">0.28</text>
<text x="385.7" y="283.8">1.20</text>
<text x="118.2" y="306.1">0.28</text>
<text x="105" y="316.9">0.28</text>
<text x="145.9" y="316.9">1.20</text>
<text x="163" y="313.5" transform="rotate(-90 163 313.5)">1.20</text>
<text x="384.3" y="313.8" transform="rotate(-90 384.3 313.8)">1.20</text>
</g>
<g font-size="4.8">
<text x="486.2" y="13.9">Consultant:</text>
<text x="486.2" y="68.8">GENRRAL NOTES</text>
<text x="486.1" y="253.8">Owner:</text>
<text x="485.9" y="275.9">Project Name:</text>
<text x="485.9" y="298.1">Building Name:</text>
<text x="485.9" y="320.1">Drawing Tilted:</text>
<text x="486" y="336.6">Rev No:</text>
<text x="519.2" y="336.7">01</text>
<text x="537.1" y="336.6">Sheet No:</text>
<text x="568.2" y="336.6">A500</text>
<text x="492.2" y="349.7">Project No.</text>
<text x="525.4" y="349.7">Discipline</text>
<text x="553.4" y="349.7">Building Type</text>
<text x="493" y="357.9">SD-400-24</text>
<text x="529.6" y="357.9">ARCH</text>
<text x="555.8" y="357.9">Residential</text>
<text x="485.9" y="369.3">Project Manager</text>
<text x="524.1" y="369.3">Eng. Sara Abdelfattah</text>
<text x="486.2" y="378.1">Created By</text>
<text x="524.1" y="378.1">Eng. Mohamed Salah</text>
<text x="486.2" y="387.6">Checked By</text>
<text x="524.2" y="387.6">Eng. Abdelrahman Mamdoh</text>
<text x="485.9" y="398.9">Issue Date</text>
<text x="514" y="398.9">11-2024</text>
<text x="542.8" y="398.9">Scale</text>
<text x="568.5" y="398.9">1 : 25</text>
<text x="486.2" y="408.4">Size = A2</text>
</g>
<g font-size="4.2">
<text x="99.8" y="99.7">0.90</text>
<text x="136.6" y="99.7">0.93</text>
<text x="407.9" y="224.8" transform="rotate(-90 407.9 224.8)">5.45</text>
<text x="78" y="304.6">+0.00</text>
<text x="138" y="304.6">+0.41</text>
<text x="407.8" y="362.4" transform="rotate(-90 407.8 362.4)">1.20</text>
</g>
<g font-size="3.3">
<text x="137.1" y="109.9">19</text>
<text x="401.1" y="109.9">19</text>
<text x="131.6" y="121.3">18</text>
<text x="401.1" y="121.9">18</text>
<text x="131.6" y="132.6">17</text>
<text x="401.1" y="133.2">17</text>
<text x="131.6" y="143.8">16</text>
<text x="401.1" y="144.5">16</text>
<text x="131.6" y="155.1">15</text>
<text x="401.1" y="155.8">15</text>
<text x="131.6" y="166.4">14</text>
<text x="401.1" y="167.1">14</text>
<text x="131.6" y="177.7">13</text>
<text x="401.1" y="178.4">13</text>
<text x="131.6" y="189">12</text>
<text x="401.1" y="189.7">12</text>
<text x="131.6" y="200.3">11</text>
<text x="401.1" y="201">11</text>
<text x="131.6" y="211.6">10</text>
<text x="401.1" y="212.3">10</text>
<text x="132.8" y="222.9">9</text>
<text x="401.4" y="222.3">9</text>
<text x="401.4" y="233.5">8</text>
<text x="132.8" y="234.2">8</text>
<text x="132.8" y="245.5">7</text>
<text x="401.4" y="244.8">7</text>
<text x="132.8" y="256.7">6</text>
<text x="401.4" y="256.1">6</text>
<text x="132.8" y="268">5</text>
<text x="401.4" y="267.4">5</text>
<text x="132.9" y="279.3">4</text>
<text x="401.4" y="278.7">4</text>
<text x="109" y="297.1">1</text>
<text x="120.6" y="297.1">2</text>
<text x="131.8" y="297.1">3</text>
</g>
<g font-size="3.2">
<text x="486.1" y="76">1- VERIFY THE ARCHITECT WHENEVER DISCREPANCIES ARE FOUND</text>
<text x="486.1" y="79.9">BETWEEN DRAWINGS AND SPECIFICATIONS.</text>
<text x="486.2" y="87.8">2- ALL DIMENSIONS IN METERS UNLESS OTHERWISE STATED.</text>
<text x="486.2" y="95.6">3- DO NOT SCALE FROM THIS DRAWING, WORK TO FIGURE DIMENSIONS</text>
<text x="486.2" y="99.6">ONLY.</text>
<text x="486.3" y="107.4">4- COMPLETE DETAILED SHOP DRAWING SHALL BE SUBMITTED BY THE</text>
<text x="486.2" y="111.3">CONTRACTOR FOR CONSULTANT APPROVAL BEFORE EXECUTION.</text>
<text x="486.2" y="119.2">5- DRAWING TO BE READ IN CO-ORDINATION AND IN CONJUNCTION</text>
<text x="486.3" y="123.2">WITH ALL RELEVANT SPECIFICATIONS AND CROSS DISCIPLINE</text>
<text x="486.1" y="127.1">ENGINEERING DRAWINGS INCLUDING LANDSCAPING.</text>
<text x="486.2" y="135">6- ALL ELECTRO-MECHANICAL WORKS SHALL BE COORDINATED WITH</text>
<text x="486.2" y="142.8">CEILING, OPENINGS, LIGHTING, ETC.).</text>
<text x="486.3" y="138.9">ARCHITECTURAL ELEMENTS IN THESE DRAWING (MASONRY, FLOORING,</text>
<text x="486.2" y="150.7">7- CONTRACTOR SHALL SUBMIT FINISHING MATERIAL SAMPLES FOR</text>
<text x="486.2" y="154.7">CONSULTANT APPROVAL BEFORE EXECUTION.</text>
</g>
<g font-size="2.4">
<text x="516.8" y="404.9">1</text>
<text x="527" y="404.9">0</text>
<text x="537" y="404.9">1</text>
<text x="547.1" y="404.9">2</text>
<text x="557.2" y="404.9">3</text>
<text x="567.4" y="404.9">4</text>
<text x="577.4" y="404.9">5</text>
<text x="577.3" y="410.8">m</text>
</g>
<g font-size="2">
<text x="105.3" y="113.8">D03</text>
<text x="102.7" y="118.8">G.F</text>
<text x="107.9" y="118.8">D03</text>
</g>
</svg>
